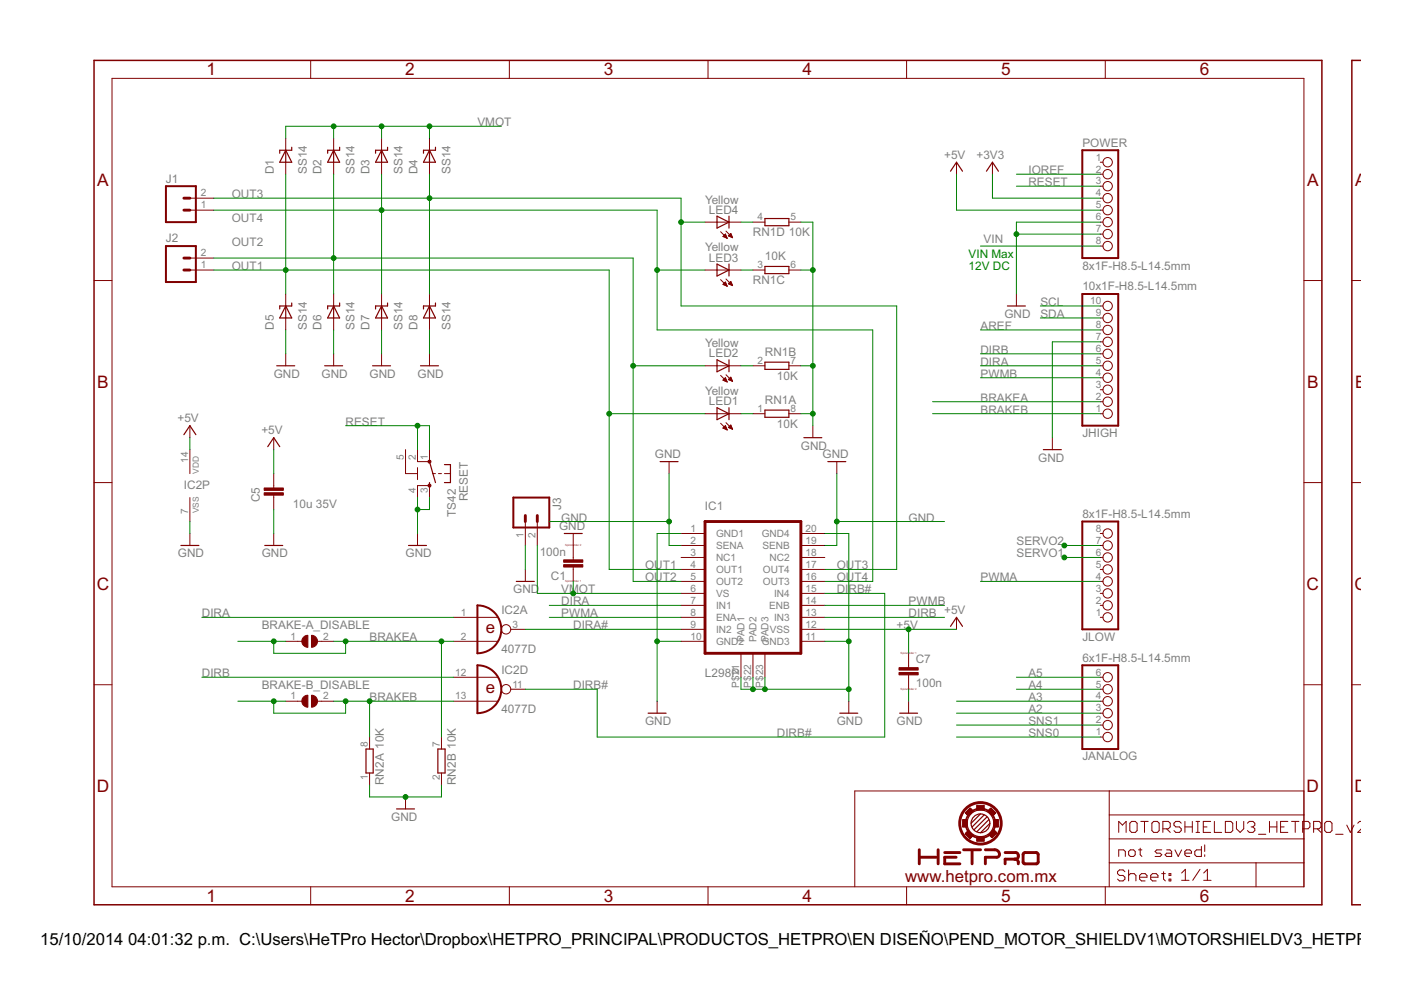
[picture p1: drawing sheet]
<svg xmlns="http://www.w3.org/2000/svg" width="297mm" height="210mm" viewBox="0 0 297 210" stroke-linecap="round" stroke-linejoin="round" font-family="sans-serif">
<g fill="none" stroke="#800000" stroke-width=".25">
<path d="M60.6 31.9v2.5M60.6 31.9l1.2 2.5h-2.5zM61.8 31.2v.7h-2.5v.6M70.7 31.9v2.5M70.7 31.9l1.3 2.5h-2.5zM72 31.2v.7h-2.5v.6M80.9 31.9v2.5M80.9 31.9l1.3 2.5h-2.6zM82.2 31.2v.7h-2.6v.6M91.1 31.9v2.5M91.1 31.9l1.2 2.5h-2.5zM92.3 31.2v.7h-2.5v.6"/>
<path d="M201.5 36.3l1.3-1.9 1.3 1.9M209.1 36.3l1.3-1.9 1.3 1.9M152 45.8l2.6 1.3-2.6 1.3zM152 56l2.6 1.3-2.6 1.2zM154.6 45.8v2.6M154.6 56v2.5M162.2 46.3h5.1v1.6h-5.1zM162.2 56.5h5.1v1.5h-5.1zM58.7 77.6h3.8M60.6 64.9l1.2 2.5h-2.5zM60.6 64.9v2.5M61.8 64.2v.7h-2.5v.6"/>
<path d="M68.8 77.6h3.8M70.7 64.9l1.3 2.5h-2.5zM70.7 64.9v2.5M72 64.2v.7h-2.5v.6M79 77.6h3.8M80.9 64.9l1.3 2.5h-2.6zM80.9 64.9v2.5M82.2 64.2v.7h-2.6v.6M89.2 77.6h3.8M91.1 64.9l1.2 2.5h-2.5zM91.1 64.9v2.5M92.3 64.2v.7h-2.5v.6"/>
<path d="M152 76.3l2.6 1.3-2.6 1.2zM154.6 76.3v2.5M162.2 76.8h5.1v1.5h-5.1zM213.6 64.9h3.8M39 92.2l1.3-1.9 1.2 1.9M56.8 94.7l1.2-1.9 1.3 1.9M91.1 97.9l1.2 4.4M94.2 98.5h1.3v3.8h-1.3M140 97.9h3.8M152 86.4l2.6 1.3-2.6 1.3zM154.6 86.4v2.6M162.2 87h5.1v1.5h-5.1z"/>
<path d="M170.4 92.8h3.8M175.5 97.9h3.8M221.2 95.3h3.8M38.4 115.7h3.8M56.1 115.7h3.8M86.6 115.7h3.8M91.1 102.3v.7M119.6 113.1h3.8M109.5 123.3h3.8M201.5 132.8l1.3-1.9 1.3 1.9M77.6 158.8h1.5v5.1h-1.5zM92.8 158.8h1.6v5.1h-1.6z"/>
<path d="M137.4 151.2h3.8M178.1 151.2h3.8M190.8 151.2h3.7M84.1 171.5h3.8M207.9 172.6l-2 2M208.7 172.8l-2.6 2.6M209.3 173.2l-2.8 2.8M209.7 173.8l-2.6 2.6M209.9 174.6l-2 2"/>
<circle cx="207.9" cy="174.6" r="3.2"/>
<circle cx="207.9" cy="174.6" r="3.1"/>
<circle cx="207.9" cy="174.6" r="2.84"/>
<circle cx="207.9" cy="174.6" r="1.99"/>
</g>
<g fill="none" stroke="#800000" stroke-width=".21">
<path d="M23.7 16.6h252.8v171.4h-252.8zM65.9 12.8v3.8M108 12.8v3.8M150.1 12.8v3.8M192.2 12.8v3.8M234.3 12.8v3.8M60.6 29.3v2.6M60.6 34.4v2.5M70.7 29.3v2.6M70.7 34.4v2.5M80.9 29.3v2.6M80.9 34.4v2.5"/>
<path d="M91.1 29.3v2.6M91.1 34.4v2.5M202.8 34.4v2.5M210.4 34.4v2.5M233.3 34.4h.5M233.3 36.9h.5M233.3 39.5h.5M19.9 59.5h3.8M40.3 57.3h5M40.3 42h5M40.3 44.6h5M40.3 54.7h5"/>
<path d="M149.5 47.1h7.6M149.5 57.3h7.6M152.8 49.1l1.4 1.4M152.8 59.3l1.4 1.4M153.3 50.1l.9 .4M153.3 50.1h.7M153.4 50h.5M153.5 50.2h.6M153.5 49.9h.4M153.7 49.8h.1M153.7 59.9h.1M153.8 49.6h.1"/>
<path d="M153.8 49.6l-.5 .5M153.8 49.6l.4 .9M153.8 50.4h.3M153.9 49l1.4 1.4M153.9 59.2l1.4 1.4M154.1 50.5h.1M154.4 50h.8M154.6 49.9h.5M154.7 50.1h.5M154.7 49.8h.3M154.7 59.9h.3M154.8 49.6h.2"/>
<path d="M154.8 59.8h.2M154.9 49.5h.1M154.9 49.5l-.5 .5 .9 .4M154.9 49.5l.4 .9M155 50.2h.2M155.2 50.4h.1M159.6 47.1h2.6M159.6 57.3h2.6M167.3 47.1h2.5M167.3 57.3h2.5M233.3 47.1h.5M233.3 49.6h.5"/>
<path d="M233.3 42h.5M233.3 44.6h.5M233.3 52.2h.5M276.5 59.5h3.8M286.6 59.5h2M60.6 62.3v2.6M60.6 67.4v2.6M60.6 75v2.6M70.7 62.3v2.6M70.7 67.4v2.6M70.7 75v2.6M80.9 62.3v2.6"/>
<path d="M80.9 67.4v2.6M80.9 75v2.6M91.1 62.3v2.6M91.1 67.4v2.6M91.1 75v2.6M149.5 77.6h7.6M152.8 79.6l1.4 1.4M153.3 60.3l.5-.5 .4 .9zM153.3 60.2h.7M153.5 60.4h.5M153.5 60.1h.4M153.6 60h.3"/>
<path d="M153.7 60.5h.4M153.9 79.5l1.4 1.4M154 60.6h.1M154.4 60.2l.9 .4M154.4 60.2l.5-.5 .4 .9M154.5 60.1h.6M154.6 60h.5M154.6 60.2h.6M154.9 60.4h.3M155.2 60.5h.1M159.6 77.6h2.6M167.3 77.6h2.5"/>
<path d="M215.5 62.3v2.6M233.3 77.6h.5M233.3 75h.5M233.3 72.5h.5M233.3 70h.5M233.3 67.4h.5M233.3 64.9h.5M40.3 90.3v2.5M40.3 95.3v5.1M58 92.8v2.5M86 95.3v5.1h2.5M88.5 95.3v2.6h2.6v-2.6"/>
<path d="M88.5 99.1v2.6M141.9 97.9v2.5M149.5 87.7h7.6M152.8 89.7l1.4 1.4M153.3 80.6l.5-.5 .4 .9zM153.3 90.8l.9 .3M153.3 90.8h.7M153.3 80.6h.7M153.4 80.5h.6M153.4 90.6h.5M153.5 80.4h.4M153.5 90.5h.4"/>
<path d="M153.6 90.9h.5M153.6 80.8h.5M153.6 80.3h.3M153.6 90.4h.2M153.7 80.2h.1M153.8 90.3h.1M153.8 90.3l-.5 .5M153.8 90.3l.4 .8M153.8 91h.3M153.9 80.9h.2M153.9 89.6l1.4 1.4M154.1 91.1h.1"/>
<path d="M154.4 80.5l.5-.5 .4 .9zM154.4 90.6h.8M154.4 90.6l.9 .4M154.4 90.6l.5-.5 .4 .9M154.5 80.5h.7M154.5 80.4h.6M154.5 90.5h.6M154.6 80.3h.5M154.7 90.4h.3M154.7 90.8h.5M154.7 80.2h.3M154.8 80.6h.4"/>
<path d="M154.8 90.3h.2M154.9 80h.1M154.9 90.2h.1M155 90.9h.3M155 80.8h.3M155.3 91h.1M159.6 87.7h2.6M167.3 87.7h2.5M172.3 90.3v2.5M177.4 97.9v2.5M223.1 92.8v2.5M233.3 87.7h.5"/>
<path d="M233.3 85.2h.5M233.3 82.6h.5M233.3 80.1h.5M19.9 102.3h3.8M40.3 105.5v5.1M40.3 113.1v2.6M58 100.4v3.1M58 105v3M58 113.1v2.6M88.5 105.5v-2.5h2.6v2.5M88.5 113.1v2.6M91.7 100.4h.6"/>
<path d="M93 100.4h.6M94.2 100.4h1.3M111.4 110.6v5.1M113.9 110.6v5.1M121.5 113.1v5.6M144.4 118.2h5.1M144.4 115.7h5.1M144.4 113.1h5.1M169.8 118.2h5.1M169.8 115.7h5.1M169.8 113.1h5.1M233.3 118.2h.5"/>
<path d="M233.3 115.7h.5M233.3 113.1h.5M276.5 102.3h3.8M286.6 102.3h2M60.6 136h3.4M67.3 136h3.4M96.1 130.9h9.4M96.1 136h9.4M108.3 133.4h3.1M111.4 120.7v2.6M121.5 120.2v3.1M144.4 130.9h5.1"/>
<path d="M144.4 128.4h5.1M144.4 125.8h5.1M144.4 123.3h5.1M144.4 120.7h5.1M144.4 133.4h5.1M144.4 136h5.1M157.1 138.5v5.1M159.6 138.5v5.1M162.2 138.5v5.1M169.8 130.9h5.1M169.8 128.4h5.1M169.8 125.8h5.1"/>
<path d="M169.8 123.3h5.1M169.8 120.7h5.1M169.8 133.4h5.1M169.8 136h5.1M192.6 138.5v3.1M202.8 130.9v2.5M233.3 130.9h.5M233.3 128.4h.5M233.3 125.8h.5M233.3 123.3h.5M233.3 120.7h.5M19.9 145.2h3.8"/>
<path d="M60.6 148.7h3.4M67.3 148.7h3.4M78.4 156.3v2.5M93.6 156.3v2.5M96.1 148.7h9.4M96.1 143.6h9.4M108.3 146.1h3.1M139.3 148.7v2.5M180 148.7v2.5M192.6 143.1v3M192.6 148.7v2.5M233.3 156.3h.5"/>
<path d="M233.3 153.7h.5M233.3 151.2h.5M233.3 148.7h.5M233.3 146.1h.5M233.3 143.6h.5M276.5 145.2h3.8M286.6 145.2h2M78.4 163.9v2.5M86 169v2.5M93.6 163.9v2.5M204.7 172.4h1.2M204.7 176.8h1.2"/>
<path d="M204.7 176.8l1 1M204.7 176.8l.6-.6 1 1M204.7 176.7h1.2M204.7 172.4h1.1M204.7 176.8h1.3M204.8 176.7h1M204.8 176.9h1.2M204.8 172.5h1M204.8 176.6h1M204.8 172.5h.9M204.8 176.9l1.3 .1M204.9 176.6h.8"/>
<path d="M204.9 172.6h.8M204.9 177h1.2M204.9 176.5h.8M204.9 172.6h.7M204.9 177l1.3 .1M205 176.5h.6M205 172.7h.6M205 177.1h1.2M205 176.4h.5M205 172.7h.5M205 177.1l1.3 .1M205.1 172h1.2"/>
<path d="M205.1 176.4h.4M205.1 172.8h.4M205.1 177.2h1.2M205.1 171.9h1.1M205.1 176.3h.3M205.1 172.8h.3M205.1 177.2h1.1M205.2 171.9h1M205.2 176.3h.2M205.2 172.9h.2M205.2 177.3h1M205.2 171.8h.9"/>
<path d="M205.2 176.2h.1M205.3 172.9h.1M205.3 177.3h.8M205.3 171.7h.8M205.3 177.4h.8M205.3 171.7h.7M205.4 177.4h.6M205.4 171.6h.6M205.4 177.5h.6M205.4 171.6h.5M205.5 177.5h.4M205.5 171.5h.4"/>
<path d="M205.5 177.6h.3M205.5 171.5h.3M205.6 177.7h.2M205.6 171.4h.2M205.6 177.7h.1M205.7 171.4h.1M205.7 177.8h.1M205.7 171.4l-1 1M205.7 171.4l.6 .6M206 172.3h-1.3M206 172.3h-1.2M206.1 172.2h-1.3"/>
<path d="M206.1 172.1l-1.2 .1M206.2 172.1h-1.3M206.2 172l-1.2 .1M206.3 172h-1.3M206.3 172l-1 1-.6-.6M206.3 177.2l-.6 .6M209.5 172h1.2M209.5 172l1 1M209.5 172h1.3M209.5 171.9h1.2M209.6 172l1.2 .1M209.6 171.9h1"/>
<path d="M209.6 172.1h1.3M209.6 171.8h.9M209.7 172.1l1.2 .1M209.7 177l.6 .6M209.7 171.7h.8M209.7 177h1.2M209.7 172.2h1.3M209.7 171.7h.7M209.7 177h1.1M209.8 172.3h1.2M209.8 171.6h.6M209.8 177.1h1"/>
<path d="M209.8 172.3h1.3M209.8 171.6h.5M209.8 177.1h.9M209.9 172.4h1.2M209.9 171.5h.4M209.9 177.2h.8M210 171.5h.2M210 177.2h.6M210 172.5h1M210 171.4h.2M210 177.3h.6M210 172.5h.9"/>
<path d="M210.1 171.4h.1M210.1 177.3h.4M210.1 176.6h1.2M210.1 171.4l-.6 .6M210.1 171.4l1 1M210.1 172.6h.8M210.1 176.5h1.2M210.1 177.4h.4M210.1 172.6h.7M210.2 177.4h.2M210.2 176.5h1M210.2 172.7h.6"/>
<path d="M210.2 177.5h.2M210.2 176.4h1M210.2 172.7h.5M210.3 177.5h.1M210.3 176.4h.8M210.3 172.8h.4M210.3 176.3h.8M210.4 172.8h.2M210.4 176.3h.6M210.4 172.9h.2M210.4 176.2h.5M210.5 172.9h.1"/>
<path d="M210.5 176.1h.4M210.5 176.1h.3M210.6 176h.2M210.7 176h.1M210.9 176.9l-1.2 .1M211 176.9h-1.2M211.1 176.8h-1.3M211.1 176.8h-1.2M211.1 172.4l-.6 .6M211.2 176.7h-1.3M211.2 176.7h-1.2M211.3 176.6h-1.3"/>
<path d="M211.3 176.6l-.6-.6-1 1M211.3 176.6l-1 1M235.2 167.7v20.3M235.2 177.9h41.3M235.2 172.8h41.3M237.2 176.5v-2.3l.8 .7 .8-.7v2.3M239.9 174.2h.8l.4 .3v1.6l-.4 .4h-.8l-.4-.4v-1.6zM241.7 179.8v1.4l.4 .4M241.9 174.2h1.5M242.7 174.2v2.3M244.6 174.2h.8l.4 .3v1.6l-.4 .4h-.8l-.4-.4v-1.6zM246.5 175.7h1.2l.4-.4v-.8l-.4-.3h-1.2v2.3"/>
<path d="M247.3 175.7l.8 .8M250.4 174.5l-.3-.3h-.8l-.4 .3v.4l.4 .4h.8l.3 .4v.4l-.3 .4h-.8l-.4-.4M251.2 175.3h1.6M251.2 174.2v2.3M252.8 174.2v2.3M253.6 174.2h.7M253.6 176.5h.7M254 174.2v2.3M254.7 179.5v2.1h-1l-.4-.4v-.7l.4-.3h1M255.1 175.3h.8M255.4 179.1v1.4M256.7 174.2h-1.6v2.3h1.6"/>
<path d="M257.5 174.2v2.3h1.5M259.8 174.2h1.2l.4 .3v1.6l-.4 .4h-1.2zM262.1 174.2v1.5l.8 .8 .8-.8v-1.5M264.5 174.5l.4-.3h.7l.4 .3v.4l-.4 .4M265.3 175.3h.3M265.6 175.3l.4 .4v.4l-.4 .4h-.7l-.4-.4M266.8 176.9h1.6M269.2 175.3h1.5M269.2 174.2v2.3M270.7 174.2v2.3M271.5 175.3h.8M273 174.2h-1.5v2.3h1.5"/>
<path d="M273.8 174.2h1.6M274.6 174.2v2.3M276.2 175.7h1.1l.4-.4v-.8l-.4-.3h-1.1v2.3M276.5 167.7h-95.3v20.3M278.5 175.7h1.2l.4-.4v-.8l-.4-.3h-1.2v2.3M279.3 175.7l.8 .8M280.9 174.5l.3-.3h.8l.4 .3v1.6l-.4 .4h-.8l-.3-.4zM283.2 176.9h1.6M285.5 174.9l.8 1.6 .8-1.6M288.6 174.2h-.4l-.3 .3M288.6 175.8l-.7 .7h.7M65.9 188v3.8"/>
<path d="M108 188v3.8M150.1 188v3.8M192.2 188v3.8M234.3 188v3.8M235.2 182.9h41.3M237.2 181.6v-1.4h1l.4 .3v1.1M238.5 184.8l-.4-.4h-.8l-.4 .4v.4l.4 .4h.8l.4 .4v.4l-.4 .4h-.8l-.4-.4M239.3 180.5l.3-.3h.7l.4 .3v.7l-.4 .4h-.7l-.3-.4zM239.3 184.4v2.4M239.3 185.6l.4-.4h.8l.3 .4v1.2M241.4 180.2h.7M241.6 186h1.6v-.4l-.4-.4h-.8l-.4 .4v.8l.4 .4h.8"/>
<path d="M244 186h1.5v-.4l-.4-.4h-.8l-.3 .4v.8l.3 .4h.8M246.3 185.2h.8M246.3 180.2h-1l-.4 .3 .4 .4h.7l.3 .3-.3 .4h-1.1M246.7 184.8v1.6l.4 .4M247.4 180.2h.7l.3 .3v1.1h-1l-.4-.4 .4-.3h1M247.9 185.2h.3v.4h-.3zM247.9 186.4h.3v.4h-.3zM249.1 180.2l.7 1.4 .7-1.4M250.5 185.1l.8-.8v2.3M250.5 186.6h1.6M251.2 180.9h1.4v-.4l-.3-.3h-.7l-.4 .3v.7l.4 .4h.7M254.4 184.3l-1.5 2.3"/>
<path d="M255.2 186.6h1.6M255.2 185.1l.8-.8v2.3M255.4 181.2v.4M266.3 182.9v5.1"/>
<circle cx="234.8" cy="34.4" r=".99"/>
<circle cx="234.8" cy="39.5" r=".99"/>
<circle cx="234.8" cy="36.9" r=".99"/>
<circle cx="234.8" cy="42" r=".99"/>
<circle cx="234.8" cy="49.6" r=".99"/>
<circle cx="234.8" cy="52.2" r=".99"/>
<circle cx="234.8" cy="44.6" r=".99"/>
<circle cx="234.8" cy="47.1" r=".99"/>
<circle cx="234.8" cy="77.6" r=".99"/>
<circle cx="234.8" cy="75" r=".99"/>
<circle cx="234.8" cy="72.5" r=".99"/>
<circle cx="234.8" cy="70" r=".99"/>
<circle cx="234.8" cy="67.4" r=".99"/>
<circle cx="234.8" cy="64.9" r=".99"/>
<circle cx="234.8" cy="87.7" r=".99"/>
<circle cx="234.8" cy="85.2" r=".99"/>
<circle cx="234.8" cy="82.6" r=".99"/>
<circle cx="234.8" cy="80.1" r=".99"/>
<circle cx="234.8" cy="115.7" r=".99"/>
<circle cx="234.8" cy="118.2" r=".99"/>
<circle cx="234.8" cy="113.1" r=".99"/>
<circle cx="107.3" cy="133.4" r=".99"/>
<circle cx="234.8" cy="128.4" r=".99"/>
<circle cx="234.8" cy="130.9" r=".99"/>
<circle cx="234.8" cy="123.3" r=".99"/>
<circle cx="234.8" cy="120.7" r=".99"/>
<circle cx="234.8" cy="125.8" r=".99"/>
<circle cx="107.3" cy="146.1" r=".99"/>
<circle cx="234.8" cy="146.1" r=".99"/>
<circle cx="234.8" cy="143.6" r=".99"/>
<circle cx="234.8" cy="151.2" r=".99"/>
<circle cx="234.8" cy="148.7" r=".99"/>
<circle cx="234.8" cy="153.7" r=".99"/>
<circle cx="234.8" cy="156.3" r=".99"/>
</g>
<path d="M35.2 39.5h6.3v7.6h-6.3zM229.5 31.9h7.6v22.8h-7.6zM35.2 52.2h6.3v7.6h-6.3zM229.5 62.3h7.6v28h-7.6zM108.8 105.5h7.7v6.3h-7.7zM229.5 110.6h7.6v22.8h-7.6zM101.2 128.4a5.1 5.1 0 0 1 5.1 5 5.1 5.1 0 0 1-5.1 5.1zM101.2 141.1a5.1 5.1 0 0 1 5.1 5 5.1 5.1 0 0 1-5.1 5.1zM229.5 141.1h7.6v17.7h-7.6z" fill="none" stroke="#800000" stroke-width=".42"/>
<g fill="#800000" stroke="#800000" stroke-width=".21">
<path d="M190.6 142.6h4.1v.5h-4.1z"/>
<path d="M190.6 141.6h4.1v.5h-4.1z"/>
<path d="M119.5 118.7h4.1v.5h-4.1z"/>
<path d="M119.5 119.7h4.1v.5h-4.1z"/>
<path d="M56 104.5h4.1v.5h-4.1z"/>
<path d="M56 103.5h4.1v.5h-4.1z"/>
<path d="M207.1 170.8h1.6v1h-1.6z"/>
<path d="M207.1 177.4h1.6v1h-1.6z"/>
<path d="M210.7 173.8h1v1.6h-1z"/>
<path d="M204.1 173.8h1v1.6h-1z"/>
</g>
<g fill="none" stroke="#800000" stroke-width=".61">
<path d="M39 42h1.3M39 44.6h1.3M39 54.7h1.3M39 57.3h1.3M111.4 109.3v1.3M113.9 109.3v1.3M149.5 110.6h20.3v27.9h-20.3zM194.9 180.2v3M195.1 181.8h3.4M198.9 180.2v3M200.3 180.8h3.2M202.7 181.8h-2.4v1.4h3.2"/>
<path d="M204.3 180.2h3.6M206.1 180.4v2.8M208.9 180.2h2a.82 .82 0 0 1 1 .6 .82 .82 0 0 1-.6 1h-2.4v1.4M213.1 180.8h2.2a.71 .71 0 0 1 .6 .7 .71 .71 0 0 1-.6 .7h-2.2v1M215.1 182.2h.4a.81 .81 0 0 1 .4 1M217 180.9l.3-.1h2.4l.3 .1 .1 .3v1.6l-.1 .2h-3z"/>
<circle cx="207.9" cy="174.6" r="4.4"/>
</g>
<g fill="#800000" stroke="#800000" stroke-width=".21">
<path d="M66 134.7a1.27 1.27 0 0 1 1.3 1.3 1.27 1.27 0 0 1-1.3 1.2z" fill-rule="evenodd"/>
<path d="M64.3 135.1l.5-.3 .5-.1v2.5a1.26 1.26 0 0 1-1.2-.7 1.26 1.26 0 0 1 .2-1.4z" fill-rule="evenodd"/>
<path d="M66 147.4a1.27 1.27 0 0 1 1.3 1.3 1.27 1.27 0 0 1-1.3 1.2z" fill-rule="evenodd"/>
<path d="M64.3 147.8l.5-.3 .5-.1v2.5a1.27 1.27 0 0 1-1.2-.7 1.27 1.27 0 0 1 .2-1.4z" fill-rule="evenodd"/>
<circle cx="91" cy="97.9" r=".33"/>
<circle cx="91" cy="103" r=".33"/>
</g>
<path d="M19.9 12.8h260.4v179h-260.4zM288.6 12.8h-2v179h2" fill="none" stroke="#800000" stroke-width=".32"/>
<g fill="none" stroke="#008000" stroke-width=".21">
<path d="M60.6 36.9v25.4M70.7 26.8v2.5M70.7 36.9v25.4M80.9 26.8v2.5M80.9 36.9v25.4M91.1 26.8v2.5M91.1 36.9v25.4M106.3 26.8h-45.7v2.5M202.8 36.9v7.7h30.5M210.4 36.9v5.1h22.9M215.5 36.9h17.8M215.5 39.5h17.8"/>
<path d="M45.3 44.6h94v25.4h45.7v53.3h-10.1M45.3 57.3h83.9v63.4h15.2M45.3 42h99.1v22.9h45.7v55.8h-15.2M45.3 54.7h88.9v68.6h10.2M139.3 57.3h10.2M144.4 47.1h5.1M157.1 47.1h2.5M157.1 57.3h2.5M169.8 47.1h2.5v43.2M169.8 57.3h2.5M207.9 52.2h25.4M215.5 49.6h17.8"/>
<path d="M233.3 47.1h-17.8v15.2M60.6 70v5M70.7 70v5M80.9 70v5M91.1 70v5M134.2 77.6h15.3M157.1 77.6h2.5M169.8 77.6h2.5M207.9 77.6h25.4M207.9 70h25.4M207.9 75h25.4M220.6 64.9h12.7"/>
<path d="M220.6 67.4h12.7M233.3 72.5h-10.2v20.3M40.3 92.8v2.5M58 95.3v5.1M73.3 90.3h17.8v5M88.5 90.3v5M129.2 87.7h20.3M157.1 87.7h2.5M169.8 87.7h2.5M197.7 87.7h35.6M197.7 85.2h35.6M207.9 80.1h25.4"/>
<path d="M40.3 110.6v2.5M58 108v5.1M88.5 105.5v7.6M91.1 105.5v2.5h-2.6M111.4 115.7v5M113.9 115.7v10.1h30.5M116.5 110.6h25.4M141.9 100.4v15.3h2.5M144.4 113.1h-5.1v35.6M174.9 113.1h5.1v35.6M177.4 100.4v15.3h-2.5M177.4 110.6h22.9"/>
<path d="M225.7 115.7h7.6M225.7 118.2h7.6M42.8 130.9h53.3M50.4 136h10.2M58 136v2.5h15.3v-2.5M70.7 136h25.4M93.6 136v20.3M111.4 133.4h33M116.5 130.9h27.9M116.5 128.4h27.9M121.5 123.3v2.5M139.3 136h5.1"/>
<path d="M174.9 133.4h27.9M174.9 136h5.1M174.9 125.8h12.7v30.5h-61v-10.2h-15.2M174.9 130.9h25.4M174.9 128.4h25.4M192.6 133.4v5.1M207.9 123.3h25.4M42.8 143.6h53.3M50.4 148.7h10.2M58 148.7v2.5h15.3v-2.5M70.7 148.7h25.4M78.4 148.7v7.6"/>
<path d="M157.1 143.6v2.5h22.9M159.6 143.6v2.5M162.2 143.6v2.5M192.6 146.1v2.6M202.8 156.3h30.5M202.8 151.2h30.5M202.8 148.7h30.5M202.8 153.7h30.5M215.5 146.1h17.8M215.5 143.6h17.8M78.4 166.4v2.6h15.2v-2.6"/>
</g>
<g fill="#008000" stroke="#008000" stroke-width=".21">
<circle cx="192.6" cy="133.4" r=".51"/>
<circle cx="215.5" cy="49.6" r=".51"/>
<circle cx="139.3" cy="136" r=".51"/>
<circle cx="180" cy="136" r=".51"/>
<circle cx="180" cy="146.1" r=".51"/>
<circle cx="159.6" cy="146.1" r=".51"/>
<circle cx="162.2" cy="146.1" r=".51"/>
<circle cx="88.5" cy="108" r=".51"/>
<circle cx="86" cy="169" r=".51"/>
<circle cx="172.3" cy="87.7" r=".51"/>
<circle cx="172.3" cy="77.6" r=".51"/>
<circle cx="172.3" cy="57.3" r=".51"/>
<circle cx="141.9" cy="110.6" r=".51"/>
<circle cx="177.4" cy="110.6" r=".51"/>
<circle cx="91.1" cy="42" r=".51"/>
<circle cx="144.4" cy="47.1" r=".51"/>
<circle cx="80.9" cy="44.6" r=".51"/>
<circle cx="139.3" cy="57.3" r=".51"/>
<circle cx="70.7" cy="54.7" r=".51"/>
<circle cx="134.2" cy="77.6" r=".51"/>
<circle cx="60.6" cy="57.3" r=".51"/>
<circle cx="129.2" cy="87.7" r=".51"/>
<circle cx="91.1" cy="26.8" r=".51"/>
<circle cx="70.7" cy="26.8" r=".51"/>
<circle cx="80.9" cy="26.8" r=".51"/>
<circle cx="121.5" cy="125.8" r=".51"/>
<circle cx="88.5" cy="90.3" r=".51"/>
<circle cx="93.6" cy="136" r=".51"/>
<circle cx="58" cy="136" r=".51"/>
<circle cx="73.3" cy="136" r=".51"/>
<circle cx="78.4" cy="148.7" r=".51"/>
<circle cx="58" cy="148.7" r=".51"/>
<circle cx="73.3" cy="148.7" r=".51"/>
<circle cx="225.7" cy="118.2" r=".51"/>
<circle cx="225.7" cy="115.7" r=".51"/>
</g>
<g font-size="4.1" fill="#800000">
<text x="43.8" y="16">1</text>
<text x="85.9" y="16">2</text>
<text x="128" y="16">3</text>
<text x="170.1" y="16">4</text>
<text x="212.3" y="16">5</text>
<text x="254.4" y="16">6</text>
<text x="20.6" y="39.3">A</text>
<text x="277.1" y="39.3">A</text>
<text x="287.3" y="39.3">A</text>
<text x="20.6" y="82.2">B</text>
<text x="277.1" y="82.2">B</text>
<text x="287.3" y="82.2">B</text>
<text x="20.5" y="125">C</text>
<text x="277" y="125">C</text>
<text x="287.2" y="125">C</text>
<text x="20.5" y="167.9">D</text>
<text x="277" y="167.9">D</text>
<text x="287.2" y="167.9">D</text>
<text x="43.8" y="191.2">1</text>
<text x="85.9" y="191.2">2</text>
<text x="128" y="191.2">3</text>
<text x="170.1" y="191.2">4</text>
<text x="212.3" y="191.2">5</text>
<text x="254.4" y="191.2">6</text>
</g>
<g font-size="4" fill="#800000">
<text x="103" y="134.2">e</text>
<text x="103" y="146.9">e</text>
<text x="191.9" y="187">www.hetpro.com.mx</text>
</g>
<g font-size="4">
<text x="8.5" y="200.4">15/10/2014</text>
<text x="27.2" y="200.4">04:01:32 p.m. C:\Users\HeTPro Hector\Dropbox\HETPRO_PRINCIPAL\PRODUCTOS_HETPRO\EN DISEÑO\PEND_MOTOR_SHIELDV1\MOTORSHIELDV3_HETPRO_v2</text>
</g>
<g font-size="2.8" fill="#808080">
<text x="101.2" y="26.8">VMOT</text>
<text x="200.2" y="33.6">+5V</text>
<text x="207" y="33.6">+3V3</text>
<text x="229.5" y="31.2">POWER</text>
<text x="35.2" y="38.7">J1</text>
<text x="58" y="36.9" transform="rotate(-90 58 36.9)">D1</text>
<text x="65" y="36.9" transform="rotate(-90 65 36.9)">SS14</text>
<text x="68.2" y="36.9" transform="rotate(-90 68.2 36.9)">D2</text>
<text x="75.2" y="36.9" transform="rotate(-90 75.2 36.9)">SS14</text>
<text x="78.4" y="36.9" transform="rotate(-90 78.4 36.9)">D3</text>
<text x="85.3" y="36.9" transform="rotate(-90 85.3 36.9)">SS14</text>
<text x="88.5" y="36.9" transform="rotate(-90 88.5 36.9)">D4</text>
<text x="95.5" y="36.9" transform="rotate(-90 95.5 36.9)">SS14</text>
<text x="218" y="36.9">IOREF</text>
<text x="218" y="39.5">RESET</text>
<text x="49.1" y="42">OUT3</text>
<text x="49.1" y="47.1">OUT4</text>
<text x="149.5" y="43.2">Yellow</text>
<text x="150.3" y="45.3">LED4</text>
<text x="35.2" y="51.4">J2</text>
<text x="49.1" y="52.2">OUT2</text>
<text x="149.5" y="53.3">Yellow</text>
<text x="159.6" y="50.1">RN1D 10K</text>
<text x="208.5" y="51.5">VIN</text>
<text x="49.1" y="57.2">OUT1</text>
<text x="150.3" y="55.5">LED3</text>
<text x="162.2" y="55.2">10K</text>
<text x="229.5" y="57.2">8x1F-H8.5-L14.5mm</text>
<text x="159.6" y="60.3">RN1C</text>
<text x="220.6" y="64.9">SCL</text>
<text x="229.5" y="61.6">10x1F-H8.5-L14.5mm</text>
<text x="58" y="69.9" transform="rotate(-90 58 69.9)">D5</text>
<text x="65" y="69.9" transform="rotate(-90 65 69.9)">SS14</text>
<text x="68.2" y="69.9" transform="rotate(-90 68.2 69.9)">D6</text>
<text x="75.2" y="69.9" transform="rotate(-90 75.2 69.9)">SS14</text>
<text x="78.4" y="69.9" transform="rotate(-90 78.4 69.9)">D7</text>
<text x="85.3" y="69.9" transform="rotate(-90 85.3 69.9)">SS14</text>
<text x="88.5" y="69.9" transform="rotate(-90 88.5 69.9)">D8</text>
<text x="95.5" y="69.9" transform="rotate(-90 95.5 69.9)">SS14</text>
<text x="207.9" y="69.9">AREF</text>
<text x="213" y="67.4">GND</text>
<text x="220.6" y="67.4">SDA</text>
<text x="149.5" y="73.6">Yellow</text>
<text x="150.3" y="75.8">LED2</text>
<text x="162.2" y="75.5">RN1B</text>
<text x="207.9" y="77.6">DIRA</text>
<text x="207.9" y="75">DIRB</text>
<text x="58" y="80.1">GND</text>
<text x="68.2" y="80.1">GND</text>
<text x="78.4" y="80.1">GND</text>
<text x="88.5" y="80.1">GND</text>
<text x="149.5" y="83.8">Yellow</text>
<text x="164.7" y="80.6">10K</text>
<text x="207.9" y="80.1">PWMB</text>
<text x="37.6" y="89.5">+5V</text>
<text x="150.3" y="85.9">LED1</text>
<text x="162.2" y="85.7">RN1A</text>
<text x="207.9" y="85.2">BRAKEA</text>
<text x="207.9" y="87.7">BRAKEB</text>
<text x="55.4" y="92">+5V</text>
<text x="73.3" y="90.3">RESET</text>
<text x="164.7" y="90.8">10K</text>
<text x="169.8" y="95.3">GND</text>
<text x="229.5" y="92.7">JHIGH</text>
<text x="138.8" y="97.1">GND</text>
<text x="174.4" y="97.1">GND</text>
<text x="220.1" y="97.9">GND</text>
<text x="39" y="103.6">IC2P</text>
<text x="55.1" y="106.5" transform="rotate(-90 55.1 106.5)">C5</text>
<text x="62.1" y="107.7">10u 35V</text>
<text x="99.2" y="106.2" transform="rotate(-90 99.2 106.2)">RESET</text>
<text x="96.6" y="109.6" transform="rotate(-90 96.6 109.6)">TS42</text>
<text x="118.5" y="112.4">GND</text>
<text x="119" y="110.6">GND</text>
<text x="119" y="108.1" transform="rotate(-90 119 108.1)">J3</text>
<text x="149.5" y="108">IC1</text>
<text x="192.6" y="110.6">GND</text>
<text x="229.5" y="109.8">8x1F-H8.5-L14.5mm</text>
<text x="37.7" y="118.2">GND</text>
<text x="55.5" y="118.2">GND</text>
<text x="86" y="118.2">GND</text>
<text x="114.4" y="117.8">100n</text>
<text x="215.5" y="118.2">SERVO1</text>
<text x="215.5" y="115.7">SERVO2</text>
<text x="108.8" y="125.8">GND</text>
<text x="116.8" y="122.9">C1</text>
<text x="119" y="125.8">VMOT</text>
<text x="136.8" y="123.3">OUT2</text>
<text x="136.8" y="120.7">OUT1</text>
<text x="177.4" y="120.7">OUT3</text>
<text x="177.4" y="123.3">OUT4</text>
<text x="177.4" y="125.8">DIRB#</text>
<text x="207.9" y="123.3">PWMA</text>
<text x="42.8" y="130.9">DIRA</text>
<text x="106.3" y="130.3">IC2A</text>
<text x="119" y="128.4">DIRA</text>
<text x="119" y="130.9">PWMA</text>
<text x="192.6" y="130.9">DIRB</text>
<text x="192.6" y="128.4">PWMB</text>
<text x="200.2" y="130.1">+5V</text>
<text x="55.5" y="133.4">BRAKE-A_DISABLE</text>
<text x="78.4" y="136">BRAKEA</text>
<text x="121.5" y="133.4">DIRA#</text>
<text x="190.1" y="133.4">+5V</text>
<text x="229.5" y="135.8">JLOW</text>
<text x="42.8" y="143.6">DIRB</text>
<text x="106.3" y="138.5">4077D</text>
<text x="106.3" y="143">IC2D</text>
<text x="149.5" y="143.6">L298P</text>
<text x="194.2" y="140.7">C7</text>
<text x="218" y="143.6">A5</text>
<text x="229.5" y="140.3">6x1F-H8.5-L14.5mm</text>
<text x="55.5" y="146.1">BRAKE-B_DISABLE</text>
<text x="78.4" y="148.7">BRAKEB</text>
<text x="121.5" y="146.1">DIRB#</text>
<text x="194.2" y="145.7">100n</text>
<text x="218" y="148.7">A3</text>
<text x="218" y="146.1">A4</text>
<text x="106.3" y="151.2">4077D</text>
<text x="136.8" y="153.7">GND</text>
<text x="177.4" y="153.7">GND</text>
<text x="190.1" y="153.7">GND</text>
<text x="218" y="151.2">A2</text>
<text x="218" y="153.7">SNS1</text>
<text x="164.7" y="156.3">DIRB#</text>
<text x="218" y="156.3">SNS0</text>
<text x="229.5" y="161.2">JANALOG</text>
<text x="81.4" y="166.4" transform="rotate(-90 81.4 166.4)">RN2A 10K</text>
<text x="96.6" y="166.4" transform="rotate(-90 96.6 166.4)">RN2B 10K</text>
<text x="83" y="174.1">GND</text>
</g>
<g font-size="2.8" fill="#008000">
<text x="205.3" y="54.7">VIN Max</text>
<text x="205.3" y="57.2">12V DC</text>
</g>
<g font-size="2.4" fill="#808080">
<text x="232.3" y="34">1</text>
<text x="42.6" y="41.7">2</text>
<text x="232.3" y="36.6">2</text>
<text x="232.3" y="39.1">3</text>
<text x="232.3" y="41.7">4</text>
<text x="42.6" y="44.2">1</text>
<text x="160.6" y="46.7">4</text>
<text x="167.6" y="46.7">5</text>
<text x="232.3" y="44.2">5</text>
<text x="232.3" y="46.7">6</text>
<text x="232.3" y="49.3">7</text>
<text x="232.3" y="51.8">8</text>
<text x="42.6" y="56.9">1</text>
<text x="42.6" y="54.4">2</text>
<text x="160.6" y="56.9">3</text>
<text x="167.6" y="56.9">6</text>
<text x="231.1" y="64.5">10</text>
<text x="232.3" y="69.6">8</text>
<text x="232.3" y="67.1">9</text>
<text x="160.6" y="77.2">2</text>
<text x="167.6" y="77.2">7</text>
<text x="232.3" y="77.2">5</text>
<text x="232.3" y="74.7">6</text>
<text x="232.3" y="72.1">7</text>
<text x="232.3" y="82.3">3</text>
<text x="232.3" y="79.7">4</text>
<text x="160.6" y="87.4">1</text>
<text x="167.6" y="87.4">8</text>
<text x="232.3" y="87.4">1</text>
<text x="232.3" y="84.8">2</text>
<text x="39.9" y="98.1" transform="rotate(-90 39.9 98.1)">14</text>
<text x="85.6" y="97.5" transform="rotate(-90 85.6 97.5)">5</text>
<text x="88.2" y="97.5" transform="rotate(-90 88.2 97.5)">2</text>
<text x="90.7" y="97.5" transform="rotate(-90 90.7 97.5)">1</text>
<text x="88.2" y="104.5" transform="rotate(-90 88.2 104.5)">4</text>
<text x="90.7" y="104.5" transform="rotate(-90 90.7 104.5)">3</text>
<text x="39.9" y="109" transform="rotate(-90 39.9 109)">7</text>
<text x="146.4" y="112.9">1</text>
<text x="151.8" y="113.9">GND1</text>
<text x="161.5" y="113.9">GND4</text>
<text x="170.8" y="112.9">20</text>
<text x="232.3" y="112.8">8</text>
<text x="111" y="114.1" transform="rotate(-90 111 114.1)">1</text>
<text x="113.6" y="114.1" transform="rotate(-90 113.6 114.1)">2</text>
<text x="146.4" y="115.4">2</text>
<text x="146.4" y="117.9">3</text>
<text x="151.8" y="116.4">SENA</text>
<text x="151.8" y="119">NC1</text>
<text x="161.7" y="116.4">SENB</text>
<text x="163.2" y="119">NC2</text>
<text x="170.8" y="117.9">18</text>
<text x="170.8" y="115.4">19</text>
<text x="232.3" y="117.8">6</text>
<text x="232.3" y="115.3">7</text>
<text x="146.4" y="120.5">4</text>
<text x="146.4" y="123">5</text>
<text x="146.4" y="125.6">6</text>
<text x="151.8" y="121.5">OUT1</text>
<text x="151.8" y="124">OUT2</text>
<text x="161.7" y="124">OUT3</text>
<text x="161.7" y="121.5">OUT4</text>
<text x="170.8" y="125.6">15</text>
<text x="170.8" y="123">16</text>
<text x="170.8" y="120.5">17</text>
<text x="232.3" y="125.5">3</text>
<text x="232.3" y="122.9">4</text>
<text x="232.3" y="120.4">5</text>
<text x="97.7" y="130.5">1</text>
<text x="146.4" y="128.1">7</text>
<text x="146.4" y="130.6">8</text>
<text x="151.8" y="126.6">VS</text>
<text x="151.8" y="129.1">IN1</text>
<text x="151.8" y="131.7">ENA</text>
<text x="163.1" y="129.1">ENB</text>
<text x="164.1" y="131.7">IN3</text>
<text x="164.1" y="126.6">IN4</text>
<text x="170.8" y="130.6">13</text>
<text x="170.8" y="128.1">14</text>
<text x="232.3" y="130.5">1</text>
<text x="232.3" y="128">2</text>
<text x="61.6" y="135.6">1</text>
<text x="68.6" y="135.6">2</text>
<text x="97.7" y="135.6">2</text>
<text x="108.6" y="133.1">3</text>
<text x="146.4" y="133.2">9</text>
<text x="146.4" y="135.7">10</text>
<text x="151.8" y="134.2">IN2</text>
<text x="151.8" y="136.7">GND2</text>
<text x="157.9" y="136.2" transform="rotate(-90 157.9 136.2)">PAD1</text>
<text x="160.4" y="136.2" transform="rotate(-90 160.4 136.2)">PAD2</text>
<text x="161.5" y="136.7">GND3</text>
<text x="162.9" y="136.2" transform="rotate(-90 162.9 136.2)">PAD3</text>
<text x="163.2" y="134.2">VSS</text>
<text x="170.8" y="135.7">11</text>
<text x="170.8" y="133.2">12</text>
<text x="96.5" y="143.2">12</text>
<text x="232.3" y="143.2">6</text>
<text x="61.6" y="148.3">1</text>
<text x="68.6" y="148.3">2</text>
<text x="96.5" y="148.3">13</text>
<text x="108.6" y="145.8">11</text>
<text x="156.7" y="145.8" transform="rotate(-90 156.7 145.8)">P$21</text>
<text x="159.3" y="145.8" transform="rotate(-90 159.3 145.8)">P$22</text>
<text x="161.8" y="145.8" transform="rotate(-90 161.8 145.8)">P$23</text>
<text x="232.3" y="148.3">4</text>
<text x="232.3" y="145.8">5</text>
<text x="232.3" y="155.9">1</text>
<text x="232.3" y="153.4">2</text>
<text x="232.3" y="150.8">3</text>
<text x="78" y="158.5" transform="rotate(-90 78 158.5)">8</text>
<text x="93.2" y="158.5" transform="rotate(-90 93.2 158.5)">7</text>
<text x="78" y="165.4" transform="rotate(-90 78 165.4)">1</text>
<text x="93.2" y="165.4" transform="rotate(-90 93.2 165.4)">2</text>
</g>
<g font-size="2" fill="#808080">
<text x="42.2" y="100.4" transform="rotate(-90 42.2 100.4)">VDD</text>
<text x="42.2" y="108.8" transform="rotate(-90 42.2 108.8)">VSS</text>
</g>
<g font-size=".7" fill="#800080">
<text x="119.8" y="115.9">SpiceOrder 2</text>
<text x="119.8" y="123.5">SpiceOrder 1</text>
<text x="191" y="138.7">SpiceOrder 1</text>
<text x="191" y="146.3">SpiceOrder 2</text>
</g>
</svg>
